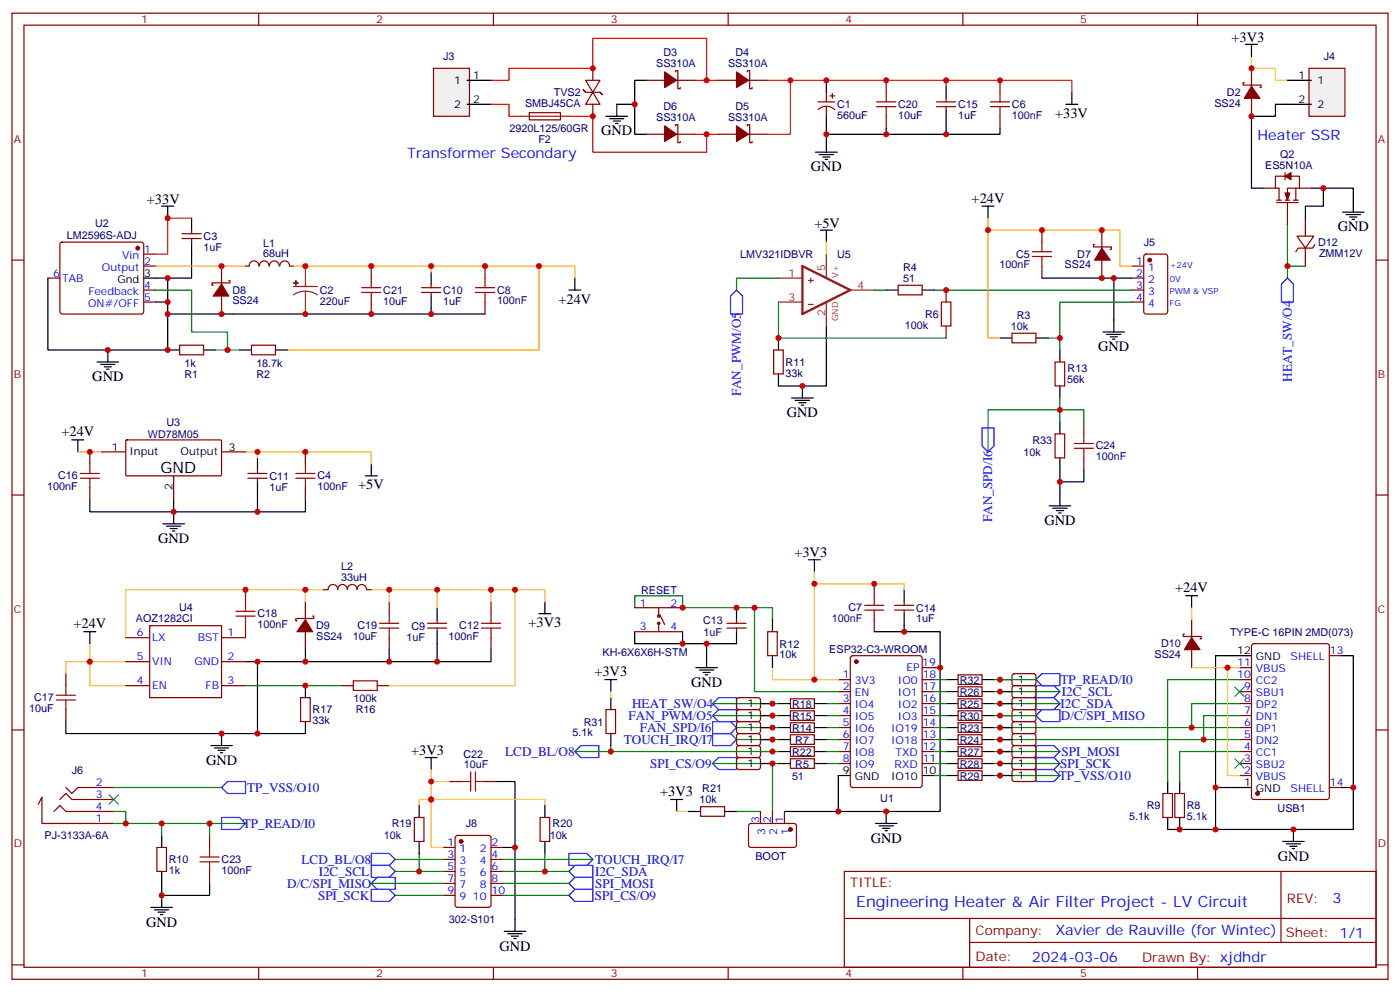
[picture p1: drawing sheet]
<svg xmlns="http://www.w3.org/2000/svg" width="412mm" height="292mm" viewBox="0 0 412 292" stroke-linecap="round" stroke-linejoin="round" font-family="sans-serif">
<g fill="none" stroke="#870000" stroke-width=".35">
<path d="M3.5 3.9h405.4v284.3h-405.4zM7.1 7.4h398.2v277.3h-398.2zM76.2 3.9v3.5M145.3 3.9v3.5M214.5 3.9v3.5M283.6 3.9v3.5M352.8 3.9v3.5M172.5 23.6h4.2l-2.1 3.6zM172.5 27.2l-.7-.7 .7 .7M172.5 27.2h4.2M174.6 27.2l2.1 3.5h-4.2zM174.6 20.1v3.5"/>
<path d="M174.6 30.7v3.5M176.7 27.2l.7 .7-.7-.7M190.5 23.6h5.3M199 21.2v-.4h.7v5.3h.7v-.3M199.3 23.6h5.3M240.9 30h5M241 32.3a3.5 3.5 0 0 1 4.9 0M243.4 27.2v2.8M243.4 31.4v2.8M244.5 28.2h1.4M245.2 27.5v1.4M275.9 30h5.6"/>
<path d="M275.9 31.4h5.6M278.7 28.9v1.1M278.7 31.4v1.1M3.5 76.6h3.6M17.9 71.5l.4-.2h23.3l.5 .2 .2 .5v19.7l-.2 .5-.5 .2h-23.3l-.5-.2-.2-.5v-19.7zM42.3 78.3h3.6M42.3 74.8h3.6M72.3 78.3h1.1M73.4 78.3a1.41 1.41 0 0 1 1.4-1.5 1.41 1.41 0 0 1 1.4 1.5M76.4 78.3a1.41 1.41 0 0 1 1.4-1.5 1.41 1.41 0 0 1 1.4 1.5M79.4 78.3a1.41 1.41 0 0 1 1.4-1.5 1.41 1.41 0 0 1 1.4 1.5M82.4 78.3a1.41 1.41 0 0 1 1.5-1.5 1.41 1.41 0 0 1 1.4 1.5"/>
<path d="M85.4 78.3h1M333.4 78.3h3.5M337.1 75l.5-.2h5.7l.6 .4 .1 16.5-.5 .7h-5.9l-.6-.4-.1-16.5zM382.1 69.5h4.9l-2.5 3.5zM384.5 64.2v5.3M384.5 73v5.3M387.3 72l-.7 1h-4.2l-.7 1.1M405.3 76.6h3.6M14.1 81.8h3.5M42.3 85.4h3.6M42.3 88.9h3.6M124.2 86.1h5.6"/>
<path d="M124.2 84.7h5.6M127 83.6v1.1M127 86.1v1M278.7 85.4v3.5M278.7 96v3.5M333.4 81.8h3.5M333.4 85.4h3.5M333.4 88.9h3.5M52.9 101.6h7.1v2.8h-7.1zM74.1 101.6h7v2.8h-7zM227.9 103h2.8v7.1h-2.8zM73 139.3h5.7"/>
<path d="M75.8 138.3v1M3.5 145.7h3.6M73 140.8h5.7M75.8 140.8v1M405.3 145.7h3.6M114.7 177.1v3.5M263.5 179.6h5.7M263.5 178.2h5.7M266.3 177.1v1.1M266.3 179.6v1M19.4 198.3v3.5M114.7 187.7v3.5"/>
<path d="M250.7 193.2l.5-.2h19.7l.7 .4v37.7l-.4 .6-20 .1-.7-.5v-37.6zM271.6 196.5h3.6M365.1 196.5h3.6M368.9 189.6l.5-.2h21.5l.6 .5 .1 44.7-.5 .6-21.7 .1-.7-.5v-44.7zM391.6 193h3.5M3.5 214.8h3.6M19.4 208.8v3.6M246.9 200h3.6M246.9 203.6h3.6M246.9 207.1h3.6M246.9 210.6h3.6M246.9 214.1h3.6"/>
<path d="M246.9 217.7h3.6M271.6 200h3.6M271.6 203.6h3.6M271.6 207.1h3.6M271.6 210.6h3.6M271.6 214.1h3.6M271.6 217.7h3.6M365.1 200h3.6M365.1 203.6h3.6M365.1 207.1h3.6M365.1 210.6h3.6M365.1 214.1h3.6"/>
<path d="M365.1 217.7h3.6M405.3 214.8h3.6M246.9 221.2h3.6M246.9 224.7h3.6M271.6 221.2h3.6M271.6 224.7h3.6M342.5 233.5h2.9v7.1h-2.9zM346.1 233.5h2.8v7.1h-2.8zM365.1 221.2h3.6M365.1 224.7h3.6M365.1 228.2h3.6M391.6 231.8h3.5"/>
<path d="M248.7 256.5h156.6v28.2h-156.6zM377.3 256.5v20.9M248.7 270.3h156.5M285.6 277.4h119.6M285.6 270.3v14.1M3.5 284h3.6M76.2 284.7v3.5M145.3 284.7v3.5M214.5 284.7v3.5M283.6 284.7v3.5M352.8 284.7v3.5M405.3 284h3.6"/>
</g>
<g fill="none" stroke="#000" stroke-width=".35">
<path d="M366.9 13.1h3.5M368.7 13.1v3.5M178.5 34.2h6.4M179.6 34.9h4.2M180.6 35.6h2.1M181.3 36.3h.7M187 30.7h-5.3v3.5M190.5 23.6h-3.5v15.9h3.5M243.4 23.6v3.6M243.4 34.2v10.6M278.7 32.5v7h-35.3M278.7 25.4v3.5"/>
<path d="M294.6 37.7v1.8h-15.9M314 30.7h3.5M315.7 27.2v3.5M379.2 30.7h-3.5v3.5h-7v21.2h3.5M240.2 44.8h6.4M241.3 45.5h4.2M242.4 46.2h2.1M243.1 46.9h.7M386.3 55.4h12.3v7M47.6 60.7h3.6M49.4 60.7v3.5M56.4 74.8v7h-7"/>
<path d="M241.7 67.7h3.5M243.4 67.7v3.6M289.3 60.7h3.5M291 60.7v3.5M395.5 62.4h6.3M396.5 63.1h4.3M397.6 63.9h2.1M398.3 64.6h.7M14.1 81.8v21.2h35.3v-21.2h-7.1M45.9 88.9h3.5M127 87.1v5.3h-77.6M127 92.4h15.9"/>
<path d="M127 80.1v3.5M167.6 85.4h3.5M169.3 81.8v3.6M229.3 99.5v3.5M243.4 96v17.6h-14.1v-3.5M324.9 97.7h6.4M326 98.4h4.2M327 99.1h2.1M327.7 99.8h.7M333.4 81.8h-5.3v15.9M28.6 106.5h6.3M29.6 107.2h4.3"/>
<path d="M30.7 107.9h2.1M31.4 108.7h.7M31.7 103v3.5M49.4 103h3.5M60 103h3.5M70.6 103h3.5M81.1 103h3.6M233.2 117.1h6.3M234.2 117.8h4.3M235.3 118.5h2.1M236 119.2h.7M236.4 113.6v3.5"/>
<path d="M21.2 129.5h3.5M22.9 129.5v3.5M75.8 134.8v3.5M109.4 136.5v3.6M26.5 147.1v3.5h24.7v3.6M48 154.2h6.3M49 154.9h4.3M50.1 155.6h2.1M50.8 156.3h.7M75.8 141.8v8.8h-24.6v-3.5M90 147.1v3.5h-14.2M107.6 140.1h3.5"/>
<path d="M160.5 177.1v3.5M238.1 164.7h3.6M239.9 164.7v3.6M266.3 173.6v3.5M24.7 185.9h3.5M26.5 185.9v3.5M72.3 194.7h3.5v21.2h-56.4v-3.5M90 191.2v3.5h-14.2M114.7 191.2v3.5h-24.7M158.7 180.6h3.6M187 185.9v3.5h14.1v-3.5M201.1 189.4h7v7.1"/>
<path d="M205 196.5h6.3M206 197.2h4.3M207.1 197.9h2.1M207.8 198.6h.7M208.1 189.4h8.9M257.5 185.9h19.4v10.6M266.3 180.6v3.5M275.2 196.5h1.7v42.3h-30v-10.6h3.6M368.7 193h-10.6v51.1h40.5v-51.1h-3.5M62.1 219.4h6.3M65.3 215.9v3.5M63.1 220.1h4.3"/>
<path d="M64.2 220.8h2.1M64.9 221.5h.7M231.1 238.8h15.8M261.1 238.8v3.6M271.6 228.2h3.6M344 230v3.5M347.5 230v3.5M358.1 231.8h10.6M395.1 231.8h3.5M257.9 242.4h6.3M258.9 243.1h4.3M260 243.8h2.1"/>
<path d="M260.7 244.5h.7M344 240.6v3.5h14.1M347.5 240.6v3.5M377.8 247.6h6.4M378.9 248.4h4.2M379.9 249.1h2.2M380.6 249.8h.8M381 244.1v3.5"/>
</g>
<g fill="#870000" stroke="#870000" stroke-width=".35">
<path d="M195.8 21.2l3.5 2.4-3.5 2.2z"/>
<circle cx="252.2" cy="194.7" r=".53"/>
<circle cx="338.7" cy="76.6" r=".53"/>
<circle cx="40.6" cy="73" r=".53"/>
<circle cx="370.4" cy="233.5" r=".53"/>
</g>
<path d="M144.6 23.6h5.3v-3.5h24.7v-8.8h33.5v12.3M204.6 23.6h7.1M204.6 39.5h7.1" fill="none" stroke="#f00" stroke-width=".35"/>
<path d="M225.8 23.6h89.9v3.6M232.8 23.6v15.9h-7M278.7 23.6v1.8" fill="none" stroke="#c30" stroke-width=".35"/>
<path d="M45.9 78.3h26.4M86.4 78.3h72.3v24.7h-74M158.7 78.3h10.6v3.5M291 67.7h38.8v10.6h3.6M19.4 198.3v-3.6h7.1v7.1h10.5M26.5 189.4v5.3h10.5M365.1 196.5h-3.5v31.7h3.5" fill="none" stroke="#f90" stroke-width=".35"/>
<path d="M368.7 16.6v3.5h7v3.5h3.5M127 78.3v1.8M243.4 71.3v3.5M95.2 173.6h-58.2v14.1M109.4 173.6h51.1v3.5M239.9 168.3v31.7h7M227.5 196.5v3.5h12.4" fill="none" stroke="#fc3" stroke-width=".35"/>
<g fill="none" stroke="#8c2424" stroke-width=".35">
<path d="M90 78.3v6M243.4 74.8v7M86.4 84.3h7.1M90 85.7l1.8 .3 1.7 .8M90 85.7l-1.9 .3-1.7 .8M90 85.7v6.7M229.3 81.8h7.1M229.3 88.9h7.1M238.1 82.5h1.4M238.1 89.6h1.4M238.8 81.8v1.5M243.4 88.9v7.1"/>
<path d="M250.5 85.4h7"/>
</g>
<g fill="#8c2424" stroke="#8c2424" stroke-width=".35">
<path d="M86.4 83.3h1.4z"/>
<path d="M87.1 82.5l.1 1.5z"/>
</g>
<g fill="none" stroke="#008700" stroke-width=".35">
<path d="M379.2 66v15.8M379.2 78.3h5.3M45.9 85.4h10.5v12.3h10.6v5.3h-3.5M229.3 88.9v10.6h49.4M257.5 85.4h3.6M275.2 85.4h58.2M67 103h3.6M312.2 120.6h-21.2v12.4M187 178.9v-3.6h14.1v3.6h21.1v24.7h24.7M365.1 210.6h-10.6v7.1h10.6M365.1 207.1h-14.1v7h14.1M365.1 200h-21.1v30"/>
<path d="M365.1 221.2h-17.6v8.8"/>
</g>
<path d="M363.7 202.1l2.8 2.9M366.5 202.1l-2.8 2.9M363.7 223.3l2.8 2.8M366.5 223.3l-2.8 2.8" fill="none" stroke="#3c3" stroke-width=".35"/>
<path d="M236.4 78.3l14.1 7.1-14.1 7z" fill="none" stroke="#8c2424" stroke-width=".71"/>
<path d="M22.9 133h7.1" fill="none" stroke="#f93" stroke-width=".35"/>
<path d="M72.3 133h37.1v3.5M239.9 171.8h26.4v1.8" fill="none" stroke="#fc0" stroke-width=".35"/>
<path d="M277.3 88.9h2.8v7.1h-2.8zM111.8 184.9h5.7M111.8 183.4h5.7M114.7 180.6v2.8M114.7 184.9v2.8M16.6 206h5.6M16.6 204.6h5.6M19.4 201.8v2.8M19.4 206v2.8" fill="none" stroke="#a10000" stroke-width=".35"/>
<path d="M127.7 20.1h10.6v14.1h-10.6z" fill="#f0f0f0" stroke="#870000" stroke-width=".35"/>
<path d="M137.6 23.6h7M137.6 30.7h7" fill="none" stroke="#000" stroke-width=".35"/>
<path d="M385.6 20.1h10.6v14.1h-10.6z" fill="#f0f0f0" stroke="#870000" stroke-width=".35"/>
<g fill="none" stroke="#000" stroke-width=".35">
<path d="M261.1 37.7v1.8M379.2 23.6h7.1M379.2 30.7h7.1M389.8 55.4v5.3h-5.3v3.5M56.4 64.2v3.5M56.4 71.3v3.5M261.1 85.4h3.5M271.6 85.4h3.6M294.6 99.5h3.5M305.2 99.5h3.5M306.9 81.8h21.2M312.2 103v3.5"/>
<path d="M312.2 113.6v3.5M312.2 124.2v3.5M312.2 134.8v14.1M319.3 138.3v3.5h-7.1M309 148.9h6.4M310.1 149.6h4.2M311.1 150.3h2.2M311.9 151h.7M128.8 178.9v3.5M217 178.9v3.5M349.2 175.3h3.6M351 175.3v3.6"/>
<path d="M128.8 185.9v8.8h-14.1M144.6 191.2v3.5h-15.8M217 185.9v3.5M227.5 182.4v3.5M227.5 193v3.5M266.3 184.1v1.8M90 201.8v3.5M90 212.4v3.5h-14.2M178.2 200h3.5M179.9 200v3.6M179.9 205.3v3.5M179.9 215.9v3.5"/>
<path d="M224 217.7h3.5M224 214.1h3.5M224 210.6h3.5M224 207.1h3.5M229.3 217.7h3.5M229.3 214.1h3.5M229.3 210.6h3.5M229.3 207.1h3.5M239.9 217.7h3.5M239.9 214.1h3.5M239.9 210.6h3.5M239.9 207.1h3.5"/>
<path d="M278.7 217.7h3.5M278.7 214.1h3.5M278.7 210.6h3.5M278.7 207.1h3.5M278.7 203.6h3.5M278.7 200h3.5M289.3 217.7h3.5M289.3 214.1h3.5M289.3 210.6h3.5M289.3 207.1h3.5M289.3 203.6h3.5M289.3 200h3.5"/>
<path d="M294.6 217.7h3.5M294.6 214.1h3.5M294.6 210.6h3.5M294.6 207.1h3.5M294.6 203.6h3.5M294.6 200h3.5M123.5 237.1v3.5M125.2 223h3.6M127 223v3.5M146.4 230h5.3v19.4M160.5 237.1v3.5M197.6 235.3h3.5"/>
<path d="M199.3 235.3v3.5M202.8 238.8h3.6M213.4 238.8h3.6M224 224.7h3.5M224 221.2h3.5M229.3 224.7h3.5M229.3 221.2h3.5M239.9 224.7h3.5M239.9 221.2h3.5M278.7 224.7h3.5M278.7 221.2h3.5M278.7 228.2h3.5"/>
<path d="M289.3 224.7h3.5M289.3 221.2h3.5M289.3 228.2h3.5M294.6 224.7h3.5M294.6 221.2h3.5M294.6 228.2h3.5M47.6 256.5v7h14.1v-3.5M47.6 245.9v3.5M123.5 247.6v3.6M148.2 249.4h3.5v24.7M160.5 247.6v3.6M44.4 267.1h6.4"/>
<path d="M45.5 267.8h4.2M46.6 268.5h2.1M47.3 269.2h.7M47.6 263.5v3.6M148.5 274.1h6.4M149.6 274.8h4.2M150.6 275.5h2.2M151.3 276.2h.7"/>
</g>
<g fill="none" stroke="#870000" stroke-width=".35">
<path d="M155.9 33.2h9.2v2l-9.1 .1zM190.5 39.5h5.3M199 37v-.3h.7v5.3h.7v-.4M199.3 39.5h5.3M211.7 23.6h5.3M211.7 39.5h5.3M220.1 21.2v-.4h.7v5.3h.7v-.3M220.1 37v-.3h.7v5.3h.7v-.4M220.5 23.6h5.3M220.5 39.5h5.3M261.1 23.6v3.6M261.1 34.2v3.5"/>
<path d="M294.6 23.6v3.6M294.6 34.2v3.5M366.5 24.3h-.3v.7h5.3v.8h-.4M368.7 20.1v5.3M368.7 28.9v5.3M372.2 55.4h3.5M376.1 58.9h1.4M376.1 59.6h6.3M378.5 50.8v2.1M378.5 58.9h1.4M379.2 51.9h-3.5v3.5h1.1v3.5M379.2 59.6v6.4"/>
<path d="M379.9 51.9h2.9v3.5M381 58.9h1.4M381.7 55.4v3.5M382.8 55.4h-3.6v3.5M382.8 55.4h3.5M53.6 68.8h5.7M53.6 70.2h5.7M56.4 67.7v1.1M56.4 70.2v1.1M65.3 78.3v5.3M109.4 78.3v3.5M142.9 78.3v3.5"/>
<path d="M306.9 67.7v3.6M306.9 78.3v3.5M322.4 72h-.3v.7h5.3v.7h-.4M324.6 67.7v5.3M324.6 76.6v5.2M65.3 87.1v5.3M67.4 82.5h.3v.8h-5.3v.7h.4M109.4 88.9v3.5M142.9 88.9v3.5M264.6 84h7v2.8h-7zM298.1 98.1h7.1v2.8h-7.1zM310.8 106.5h2.8v7.1h-2.8z"/>
<path d="M26.5 133v3.5M30 133h7M37.1 129.6l.3-.1h27.7l.2 .3-.1 10.1-.3 .2-27.7-.1-.2-.3zM65.3 133h7M90 133v3.5M310.8 127.7h2.8v7.1h-2.8zM319.3 124.2v3.5M319.3 134.8v3.5M26.5 143.6v3.5M51.2 140.1v7M90 143.6v3.5M72.3 173.6v3.5"/>
<path d="M90 177.1v5.3M95.2 173.6h1.5M96.7 173.5a1.41 1.41 0 0 1 1.4-1.5 1.41 1.41 0 0 1 1.4 1.5M99.5 173.5a1.41 1.41 0 0 1 1.4-1.5 1.41 1.41 0 0 1 1.4 1.5M102.3 173.5a1.41 1.41 0 0 1 1.4-1.5 1.41 1.41 0 0 1 1.4 1.5 1.4 1.4 0 0 1 1.4-1.5 1.4 1.4 0 0 1 1.4 1.5M107.9 173.6h1.5M144.6 177.1v3.5M187 178.9h14.1M194 178.9v2.4M257.5 171.8v3.5M37 187.7h7.1M37 194.7h7.1"/>
<path d="M44.1 184.1h21.2v21.2h-21.2zM65.3 194.7h7M72.3 184.1v3.6h-7M90 185.9v5.3M92.1 181.3h.3v.7h-5.3v.7h.4M125.9 183.4h5.7M125.9 184.9h5.7M128.8 182.4v1M128.8 184.9v1M144.6 187.7v3.5M187 185.9h14.1M194 183.4v2.5"/>
<path d="M194.4 181l1.4 2.8M214.1 183.4h5.7M214.1 184.9h5.7M217 182.4v1M217 184.9v1M226.1 185.9h2.9v7.1h-2.9zM257.5 182.4v3.5M282.2 198.6h7.1v2.8h-7.1zM298.3 198.5l.5-.2h5.9l.5 .7-.1 2.4-.7 .4-5.9-.1-.4-.6v-2.1zM348.9 186.6h-.4v.7h5.3v.7h-.3M351 182.4v5.3M351 191.2v5.3"/>
<path d="M37 201.8h7.1M65.3 201.8h7M88.5 205.3h2.9v7.1h-2.9zM100.5 201.8h3.6M111.1 201.8h3.6M178.5 208.8h2.8v7.1h-2.8zM217.2 219.6l.5-.2 5.9 .1 .4 .6-.1 2.4-.6 .5-5.9-.1-.4-.7v-2.1zM217.2 216.1l.5-.2 5.9 .1 .4 .6-.1 2.4-.6 .4h-5.9l-.4-.7v-2.1zM217.2 212.6l.5-.2h5.9l.4 .7-.1 2.4-.6 .4-5.9-.1-.4-.6v-2.1zM217.2 209.1l.5-.3 5.9 .1 .4 .6-.1 2.4-.6 .5-5.9-.1-.4-.6v-2.2zM217.2 205.5l.5-.2 5.9 .1 .4 .6-.1 2.4-.6 .4h-5.9l-.4-.7v-2.1zM232.8 216.3h7.1v2.8h-7.1z"/>
<path d="M232.8 212.7h7.1v2.8h-7.1zM232.8 209.2h7.1v2.8h-7.1zM232.8 205.7h7.1v2.8h-7.1zM232.8 219.8h7.1v2.8h-7.1zM282.2 212.7h7.1v2.8h-7.1zM282.2 216.3h7.1v2.8h-7.1zM282.2 205.7h7.1v2.8h-7.1zM282.2 202.1h7.1v2.9h-7.1zM282.2 219.8h7.1v2.8h-7.1zM282.2 209.2h7.1v2.8h-7.1zM298.3 219.6l.5-.2 5.9 .1 .5 .6-.1 2.4-.7 .5-5.9-.1-.4-.7v-2.1zM298.3 216.1l.5-.2 5.9 .1 .5 .6-.1 2.4-.7 .4h-5.9l-.4-.7v-2.1z"/>
<path d="M298.3 212.6l.5-.2h5.9l.5 .7-.1 2.4-.7 .4-5.9-.1-.4-.6v-2.1zM298.3 209.1l.5-.3 5.9 .1 .5 .6-.1 2.4-.7 .5-5.9-.1-.4-.6v-2.2zM298.3 205.5l.5-.2 5.9 .1 .5 .6-.1 2.4-.7 .4h-5.9l-.4-.7v-2.1zM298.3 202l.5-.2h5.9l.5 .7-.1 2.4-.7 .4h-5.9l-.4-.7v-2.1zM11.3 236.7l1-2.1v7.8h21.2M15.9 238.8l1.7-1.7 1.8 1.7h14.1M17.6 235.3l1.8-1.8 1.8 1.8h12.3M19.4 231.8l1.8 1.7 1.7-1.7h10.6M132.3 230h3.5M142.9 230h3.5M206.4 237.4h7v2.8h-7zM217.2 223.2l.5-.2h5.9l.4 .7-.1 2.4-.6 .4-5.9-.1-.4-.6v-2.1z"/>
<path d="M224 238.8v3.6M227.5 238.8v3.6M231.1 238.8v3.6M232.8 223.3h7.1v2.8h-7.1zM282.2 223.3h7.1v2.8h-7.1zM282.2 226.8h7.1v2.9h-7.1zM298.3 226.7l.5-.2h5.9l.5 .7-.1 2.4-.7 .4-5.9-.1-.4-.6v-2.1zM298.3 223.2l.5-.2h5.9l.5 .7-.1 2.4-.7 .4-5.9-.1-.4-.6v-2.1zM46.2 249.4h2.8v7.1h-2.8zM61.7 245.9v3.5M61.7 256.5v3.5M122.1 240.6h2.8v7h-2.8z"/>
<path d="M130.5 249.4h3.6M130.5 252.9h3.6M130.5 260h3.6M130.5 256.5h3.6M134.3 246.1l.5-.2h9.1l.7 .4v20l-.4 .7-9.4 .1-.7-.5v-20zM144.6 249.4h3.6M144.6 252.9h3.6M144.6 260h3.6M144.6 256.5h3.6M159.1 240.6h2.8v7h-2.8zM220.7 242.6l.5-.2h13l.4 .7-.1 5.9-.6 .4-13-.1-.4-.6v-5.6zM130.5 263.5h3.6"/>
<path d="M144.6 263.5h3.6"/>
<circle cx="194" cy="183.4" r=".35"/>
<circle cx="194" cy="181.3" r=".35"/>
</g>
<g fill="#870000" stroke="#870000" stroke-width=".35">
<path d="M217 21.2l3.5 2.4-3.5 2.2z"/>
<path d="M217 37l3.5 2.5-3.5 2.1z"/>
<path d="M195.8 37l3.5 2.5-3.5 2.1z"/>
<path d="M378.5 51.9l1.8-1.1v2.1z"/>
<path d="M378.5 56.8h1.4l-.7 2.1z"/>
<path d="M368.7 25.4l2.4 3.5h-4.6z"/>
<path d="M324.6 73l2.4 3.6h-4.6z"/>
<path d="M65.3 83.6l2.1 3.5h-4.6z"/>
<path d="M90 182.4l2.1 3.5h-4.6z"/>
<path d="M351 187.7l2.5 3.5h-4.6z"/>
<circle cx="135.8" cy="247.6" r=".53"/>
<circle cx="232.8" cy="244.1" r=".53"/>
</g>
<path d="M75.8 133v1.8M90 173.6v3.5M114.7 173.6v3.5M128.8 173.6v5.3M144.6 173.6v3.5M151.7 173.6v28.2h-37M179.9 203.6v1.7M123.5 237.1v-1.8h37v1.8M127 226.5v22.9h3.5M127 230h5.3M199.3 238.8h3.5" fill="none" stroke="#fc3" stroke-width=".35"/>
<g fill="none" stroke="#a10000" stroke-width=".35">
<path d="M258.2 30h5.7M258.2 31.4h5.7M261.1 27.2v2.8M261.1 31.4v2.8M291.7 30h5.7M291.7 31.4h5.7M294.6 27.2v2.8M294.6 31.4v2.8M304.1 74.1h5.6M304.1 75.5h5.6M306.9 71.3v2.8M306.9 75.5v2.8"/>
<path d="M106.5 84.7h5.7M106.5 86.1h5.7M109.4 81.8v2.9M109.4 86.1v2.8M140.1 84.7h5.6M140.1 86.1h5.6M142.9 81.8v2.9M142.9 86.1v2.8M23.6 139.3h5.7M26.5 136.5v2.8M87.1 139.3h5.7M90 136.5v2.8"/>
<path d="M316.4 130.5h5.7M316.4 131.9h5.7M319.3 127.7v2.8M319.3 131.9v2.9M23.6 140.8h5.7M26.5 140.8v2.8M87.1 140.8h5.7M90 140.8v2.8M69.5 179.9h5.6M72.3 177.1v2.8M254.7 178.2h5.6M254.7 179.6h5.6"/>
<path d="M257.5 175.3v2.9M257.5 179.6v2.8M69.5 181.3h5.6M72.3 181.3v2.8M141.8 183.4h5.7M141.8 184.9h5.7M144.6 180.6v2.8M144.6 184.9v2.8M104.1 200.4h7v2.8h-7zM135.8 230h2.8M138.6 227.2v5.6M140.1 227.2v5.6"/>
<path d="M140.1 230h2.8M58.9 252.2h5.7M58.9 253.6h5.7M61.7 249.4v2.8M61.7 253.6v2.9"/>
</g>
<g fill="none" stroke="#008700" stroke-width=".35">
<path d="M229.3 81.8h-12.3v3.6M308.7 99.5h3.5M333.4 88.9h-21.2v14.1M312.2 117.1v7.1M312.2 120.6h7.1v3.6M222.2 178.9h5.3v3.5M72.3 201.8h28.2M179.9 219.4v1.8h49.4M209.9 207.1h19.4M209.9 210.6h19.4M217 214.1h12.3M217 217.7h12.3"/>
<path d="M243.4 207.1h3.5M243.4 210.6h3.5M243.4 214.1h3.5M243.4 217.7h3.5M275.2 207.1h3.5M275.2 210.6h3.5M275.2 214.1h3.5M275.2 217.7h3.5M275.2 203.6h3.5M275.2 200h3.5M292.8 207.1h19.4M292.8 210.6h12.4"/>
<path d="M292.8 214.1h58.2M292.8 217.7h61.7M292.8 203.6h19.4M292.8 200h12.4M33.5 238.8h3.5v3.6M33.5 231.8h31.8M169.3 221.2h10.6M209.9 224.7h17.6M217 238.8h7M229.3 224.7h-1.8v14.1M243.4 224.7h3.5M243.4 221.2h3.5"/>
<path d="M275.2 224.7h3.5M275.2 221.2h3.5M275.2 228.2h3.5M292.8 224.7h19.4M292.8 221.2h19.4M292.8 228.2h19.4M33.5 242.4h14.1v3.5M47.6 242.4h24.7M61.7 242.4v3.5M109.4 260h21.1M116.4 256.5h14.1M116.4 252.9h14.1"/>
<path d="M123.5 251.2v5.3M148.2 256.5h19.4M148.2 260h19.4M148.2 252.9h26.4M160.5 251.2v5.3M116.4 263.5h14.1M148.2 263.5h19.4"/>
</g>
<g fill="none" stroke="#00f" stroke-width=".35">
<path d="M217 85.4l1.7 1.7v5.3h-3.5v-5.3zM377.5 83.6l1.7-1.8 1.8 1.8v5.3h-3.5zM289.3 125.9h3.5v5.3l-1.8 1.8-1.7-1.8zM306.9 198.3h5.3v3.5h-5.3l-1.7-1.8zM209.9 207.1l1.8-1.8h5.3v3.5h-5.3zM209.9 212.4h5.3l1.8 1.7-1.8 1.8h-5.3zM209.9 215.9h5.3l1.8 1.8-1.8 1.7h-5.3zM211.7 208.8h5.3v3.6h-5.3l-1.8-1.8zM305.2 201.8h5.2l1.8 1.8-1.8 1.7h-5.2zM305.2 205.3h5.2l1.8 1.8-1.8 1.7h-5.2zM305.2 219.4h5.2l1.8 1.8-1.8 1.8h-5.2zM306.9 208.8h5.3v3.6h-5.3l-1.7-1.8z"/>
<path d="M65.3 231.8l1.7-1.8h5.3v3.5h-5.3zM169.3 221.2l1.8-1.8h5.3v3.6h-5.3zM209.9 224.7l1.8-1.7h5.3v3.5h-5.3zM305.2 223h5.2l1.8 1.7-1.8 1.8h-5.2zM305.2 226.5h5.2l1.8 1.7-1.8 1.8h-5.2zM65.3 240.6h5.3l1.7 1.8-1.7 1.7h-5.3zM109.4 254.7h5.3l1.7 1.8-1.7 1.7h-5.3zM109.4 260l1.7-1.8h5.3v3.6h-5.3zM109.4 251.2h5.3l1.7 1.7-1.7 1.8h-5.3zM167.6 256.5l1.7-1.8h5.3v3.5h-5.3zM167.6 260l1.7-1.8h5.3v3.6h-5.3zM167.6 251.2h5.3l1.7 1.7-1.7 1.8h-5.3z"/>
<path d="M109.4 261.8h5.3l1.7 1.7-1.7 1.8h-5.3zM167.6 263.5l1.7-1.7h5.3v3.5h-5.3z"/>
</g>
<path d="M56.4 64.2h-7v10.6h-3.5" fill="none" stroke="#c30" stroke-width=".35"/>
<path d="M153.5 34.2h14.1" fill="none" stroke="#8c2424" stroke-width=".35"/>
<path d="M144.6 30.7h5.3v3.5h3.6M167.6 34.2h7v10.6h33.5v-5.3" fill="none" stroke="#f00" stroke-width=".35"/>
<path d="M291 64.2v35.3h3.6M351 178.9v3.5M351 196.5h10.6" fill="none" stroke="#f90" stroke-width=".35"/>
<path d="M32.1 233.9l2.8 2.8M34.9 233.9l-2.8 2.8" fill="none" stroke="#3c3" stroke-width=".35"/>
<g fill="#c00">
<circle cx="208.1" cy="23.6" r=".88"/>
<circle cx="208.1" cy="39.5" r=".88"/>
<circle cx="187" cy="30.7" r=".88"/>
<circle cx="232.8" cy="23.6" r=".88"/>
<circle cx="174.6" cy="20.1" r=".88"/>
<circle cx="174.6" cy="34.2" r=".88"/>
<circle cx="243.4" cy="23.6" r=".88"/>
<circle cx="49.4" cy="88.9" r=".88"/>
<circle cx="49.4" cy="81.8" r=".88"/>
<circle cx="31.8" cy="103" r=".88"/>
<circle cx="49.4" cy="92.4" r=".88"/>
<circle cx="49.4" cy="103" r=".88"/>
<circle cx="67" cy="103" r=".88"/>
<circle cx="90" cy="78.3" r=".88"/>
<circle cx="381" cy="244.1" r=".88"/>
<circle cx="398.6" cy="231.8" r=".88"/>
<circle cx="358.1" cy="244.1" r=".88"/>
<circle cx="358.1" cy="231.8" r=".88"/>
<circle cx="201.1" cy="189.4" r=".88"/>
<circle cx="229.3" cy="99.5" r=".88"/>
<circle cx="127" cy="78.3" r=".88"/>
<circle cx="90" cy="92.4" r=".88"/>
<circle cx="127" cy="92.4" r=".88"/>
<circle cx="75.8" cy="150.6" r=".88"/>
<circle cx="278.7" cy="23.6" r=".88"/>
<circle cx="243.4" cy="39.5" r=".88"/>
<circle cx="278.7" cy="39.5" r=".88"/>
<circle cx="379.2" cy="78.3" r=".88"/>
<circle cx="90" cy="194.7" r=".88"/>
<circle cx="239.9" cy="200" r=".88"/>
<circle cx="208.1" cy="189.4" r=".88"/>
<circle cx="278.7" cy="85.4" r=".88"/>
<circle cx="114.7" cy="194.7" r=".88"/>
<circle cx="128.8" cy="194.7" r=".88"/>
<circle cx="294.6" cy="23.6" r=".88"/>
<circle cx="90" cy="133" r=".88"/>
<circle cx="142.9" cy="78.3" r=".88"/>
<circle cx="239.9" cy="171.8" r=".88"/>
<circle cx="257.5" cy="171.8" r=".88"/>
<circle cx="306.9" cy="67.7" r=".88"/>
<circle cx="65.3" cy="92.4" r=".88"/>
<circle cx="65.3" cy="78.3" r=".88"/>
<circle cx="51.2" cy="150.6" r=".88"/>
<circle cx="324.6" cy="67.7" r=".88"/>
<circle cx="26.5" cy="194.7" r=".88"/>
<circle cx="75.8" cy="194.7" r=".88"/>
<circle cx="90" cy="173.6" r=".88"/>
<circle cx="65.3" cy="215.9" r=".88"/>
<circle cx="75.8" cy="215.9" r=".88"/>
<circle cx="90" cy="201.8" r=".88"/>
<circle cx="266.3" cy="185.9" r=".88"/>
<circle cx="114.7" cy="173.6" r=".88"/>
<circle cx="128.8" cy="173.6" r=".88"/>
<circle cx="144.6" cy="173.6" r=".88"/>
<circle cx="151.7" cy="173.6" r=".88"/>
<circle cx="368.7" cy="20.1" r=".88"/>
<circle cx="368.7" cy="34.2" r=".88"/>
<circle cx="389.8" cy="55.4" r=".88"/>
<circle cx="261.1" cy="23.6" r=".88"/>
<circle cx="261.1" cy="39.5" r=".88"/>
<circle cx="109.4" cy="92.4" r=".88"/>
<circle cx="109.4" cy="78.3" r=".88"/>
<circle cx="158.8" cy="78.3" r=".88"/>
<circle cx="75.8" cy="133" r=".88"/>
<circle cx="72.3" cy="173.6" r=".88"/>
<circle cx="26.5" cy="133" r=".88"/>
<circle cx="201.1" cy="178.9" r=".88"/>
<circle cx="217" cy="178.9" r=".88"/>
<circle cx="47.6" cy="242.4" r=".88"/>
<circle cx="151.7" cy="249.4" r=".88"/>
<circle cx="127" cy="230" r=".88"/>
<circle cx="127" cy="235.3" r=".88"/>
<circle cx="160.5" cy="256.5" r=".88"/>
<circle cx="123.5" cy="256.5" r=".88"/>
<circle cx="49.4" cy="64.2" r=".88"/>
<circle cx="347.5" cy="244.1" r=".88"/>
<circle cx="261.1" cy="238.8" r=".88"/>
<circle cx="246.9" cy="238.8" r=".88"/>
<circle cx="351" cy="214.1" r=".88"/>
<circle cx="354.5" cy="217.7" r=".88"/>
<circle cx="227.5" cy="224.7" r=".88"/>
<circle cx="227.5" cy="217.7" r=".88"/>
<circle cx="227.5" cy="214.1" r=".88"/>
<circle cx="227.5" cy="210.6" r=".88"/>
<circle cx="227.5" cy="207.1" r=".88"/>
<circle cx="276.9" cy="196.5" r=".88"/>
<circle cx="294.6" cy="228.2" r=".88"/>
<circle cx="294.6" cy="224.7" r=".88"/>
<circle cx="294.6" cy="221.2" r=".88"/>
<circle cx="294.6" cy="217.7" r=".88"/>
<circle cx="294.6" cy="214.1" r=".88"/>
<circle cx="294.6" cy="210.6" r=".88"/>
<circle cx="294.6" cy="207.1" r=".88"/>
<circle cx="294.6" cy="203.6" r=".88"/>
<circle cx="294.6" cy="200" r=".88"/>
<circle cx="361.6" cy="196.5" r=".88"/>
<circle cx="47.6" cy="263.5" r=".88"/>
<circle cx="61.7" cy="242.4" r=".88"/>
<circle cx="222.3" cy="178.9" r=".88"/>
<circle cx="312.2" cy="141.8" r=".88"/>
<circle cx="312.2" cy="99.5" r=".88"/>
<circle cx="312.2" cy="120.6" r=".88"/>
<circle cx="227.5" cy="221.2" r=".88"/>
<circle cx="179.9" cy="221.2" r=".88"/>
<circle cx="236.4" cy="113.6" r=".88"/>
<circle cx="291" cy="67.7" r=".88"/>
<circle cx="328.1" cy="81.8" r=".88"/>
<circle cx="324.6" cy="81.8" r=".88"/>
<circle cx="37" cy="242.4" r=".88"/>
</g>
<text font-size="4.6" x="47.3" y="139.3">GND</text>
<text font-size="4.6" fill="#00f" x="252.2" y="267.1">Engineering Heater &amp; Air Filter Project - LV Circuit</text>
<g font-size="4.2">
<text x="362.8" y="12.3">+3V3</text>
<text x="310.8" y="34.6">+33V</text>
<text x="177.1" y="39.9">GND</text>
<text x="238.8" y="50.4">GND</text>
<text x="43.3" y="60">+33V</text>
<text x="286.2" y="59.6">+24V</text>
<text x="239.9" y="67">+5V</text>
<text x="394.1" y="68.1">GND</text>
<text x="164.5" y="89.4">+24V</text>
<text x="323.5" y="103.4">GND</text>
<text x="27.2" y="112.2">GND</text>
<text x="231.8" y="122.8">GND</text>
<text x="18.1" y="128.4">+24V</text>
<text x="105.5" y="144">+5V</text>
<text x="307.7" y="154.5">GND</text>
<text x="46.6" y="159.8">GND</text>
<text x="234" y="164">+3V3</text>
<text x="346.2" y="174.3">+24V</text>
<text x="21.6" y="184.9">+24V</text>
<text x="155.7" y="184.6">+3V3</text>
<text x="175.1" y="199">+3V3</text>
<text x="203.6" y="202.1">GND</text>
<text x="60.7" y="225.1">GND</text>
<text x="121.1" y="222.2">+3V3</text>
<text x="194.5" y="234.2">+3V3</text>
<text x="256.5" y="248">GND</text>
<text x="376.4" y="253.3">GND</text>
<text x="43" y="272.7">GND</text>
<text x="147.1" y="279.8">GND</text>
</g>
<g font-size="4.2" fill="#00f">
<text x="370.4" y="41.3">Heater SSR</text>
<text x="119.9" y="46.6">Transformer Secondary</text>
<text x="392.5" y="265.7">3</text>
<text x="310.9" y="275.3">Xavier de Rauville (for Wintec)</text>
<text x="304" y="283.1">2024-03-06</text>
</g>
<g font-size="3.9" fill="#00f">
<text x="380.5" y="112.4" transform="rotate(-90 380.5 112.4)">HEAT_SW/O4</text>
<text x="218.2" y="116.7" transform="rotate(-90 218.2 116.7)">FAN_PWM/O5</text>
<text x="292.3" y="153.7" transform="rotate(-90 292.3 153.7)">FAN_SPD/I6</text>
<text x="312.4" y="201.3">TP_READ/I0</text>
<text x="186.2" y="208.4">HEAT_SW/O4</text>
<text x="312.4" y="208.3">I2C_SDA</text>
<text x="312.8" y="204.8">I2C_SCL</text>
<text x="185.1" y="211.8">FAN_PWM/O5</text>
<text x="188.5" y="215.3">FAN_SPD/I6</text>
<text x="312.5" y="211.8">D/C/SPI_MISO</text>
<text x="183.8" y="218.9">TOUCH_IRQ/I7</text>
<text x="148.8" y="222.4">LCD_BL/O8</text>
<text x="191.5" y="226">SPI_CS/O9</text>
<text x="312.3" y="226">SPI_SCK</text>
<text x="312.7" y="222.4">SPI_MOSI</text>
<text x="72.8" y="233.1">TP_VSS/O10</text>
<text x="311.9" y="229.5">TP_VSS/O10</text>
<text x="71.5" y="243.6">TP_READ/I0</text>
<text x="88.8" y="254.2">LCD_BL/O8</text>
<text x="93.9" y="257.7">I2C_SCL</text>
<text x="175.3" y="257.8">I2C_SDA</text>
<text x="175.3" y="254.2">TOUCH_IRQ/I7</text>
<text x="84.6" y="261.2">D/C/SPI_MISO</text>
<text x="175.3" y="261.3">SPI_MOSI</text>
<text x="93.7" y="264.7">SPI_SCK</text>
<text x="175.2" y="264.8">SPI_CS/O9</text>
</g>
<g font-size="3.9" fill="#800">
<text x="250.5" y="261.1">TITLE:</text>
<text x="379.1" y="265.7">REV:</text>
<text x="287.4" y="275.3">Company:</text>
<text x="378.7" y="275.9">Sheet: 1/1</text>
<text x="287.4" y="282.9">Date:</text>
<text x="336.4" y="283">Drawn By: xjdhdr</text>
</g>
<g font-size="3.2" fill="#800">
<text x="41.6" y="6.9">1</text>
<text x="110.8" y="6.9">2</text>
<text x="179.9" y="6.9">3</text>
<text x="249.1" y="6.9">4</text>
<text x="318.2" y="6.9">5</text>
<text x="4.1" y="42">A</text>
<text x="405.9" y="42">A</text>
<text x="4.1" y="111.1">B</text>
<text x="405.9" y="111.1">B</text>
<text x="4.1" y="180.3">C</text>
<text x="405.9" y="180.3">C</text>
<text x="4.1" y="249.4">D</text>
<text x="405.9" y="249.4">D</text>
<text x="41.6" y="287.7">1</text>
<text x="110.8" y="287.7">2</text>
<text x="179.9" y="287.7">3</text>
<text x="249.1" y="287.7">4</text>
<text x="318.2" y="287.7">5</text>
</g>
<g font-size="3.2" fill="#000080">
<text x="130.6" y="17.7">J3</text>
<text x="195.5" y="16.6">D3</text>
<text x="216.6" y="16.6">D4</text>
<text x="390" y="17.7">J4</text>
<text x="193.3" y="19.8">SS310A</text>
<text x="214.5" y="19.8">SS310A</text>
<text x="163.2" y="28.3">TVS2</text>
<text x="361.4" y="28.2">D2</text>
<text x="154.7" y="31.5">SMBJ45CA</text>
<text x="193.3" y="35.7">SS310A</text>
<text x="195.5" y="32.5">D6</text>
<text x="214.5" y="35.7">SS310A</text>
<text x="216.6" y="32.5">D5</text>
<text x="246.6" y="35.1">560uF</text>
<text x="246.6" y="31.8">C1</text>
<text x="264.6" y="35">10uF</text>
<text x="264.6" y="31.8">C20</text>
<text x="282.2" y="35.1">1uF</text>
<text x="282.2" y="31.8">C15</text>
<text x="298.1" y="34.9">100nF</text>
<text x="298.1" y="31.8">C6</text>
<text x="357.7" y="31.4">SS24</text>
<text x="150.1" y="38.7">2920L125/60GR</text>
<text x="158.6" y="42">F2</text>
<text x="377.1" y="46.5">Q2</text>
<text x="372.7" y="49.8">ES5N10A</text>
<text x="19.7" y="70.3">LM2596S-ADJ</text>
<text x="28" y="66.9">U2</text>
<text x="60" y="70.6">C3</text>
<text x="60" y="73.9">1uF</text>
<text x="77.5" y="75.7">68uH</text>
<text x="77.5" y="72.6">L1</text>
<text x="218.1" y="75.9">LMV321IDBVR</text>
<text x="246.6" y="75.9">U5</text>
<text x="299.3" y="75.8">C5</text>
<text x="317.3" y="75.8">D7</text>
<text x="336.9" y="72.3">J5</text>
<text x="388.3" y="72.4">D12</text>
<text x="388.6" y="75.6">ZMM12V</text>
<text x="266" y="82.9">51</text>
<text x="266" y="79.7">R4</text>
<text x="294.4" y="79">100nF</text>
<text x="313.6" y="79">SS24</text>
<text x="68.4" y="89.6">SS24</text>
<text x="68.4" y="86.4">D8</text>
<text x="94.2" y="89.7">220uF</text>
<text x="94.2" y="86.5">C2</text>
<text x="112.9" y="89.7">10uF</text>
<text x="112.9" y="86.5">C21</text>
<text x="130.5" y="89.7">1uF</text>
<text x="130.5" y="86.5">C10</text>
<text x="146.4" y="89.6">100nF</text>
<text x="146.4" y="86.4">C8</text>
<text x="272.5" y="93.6">R6</text>
<text x="299.5" y="93.8">R3</text>
<text x="266.5" y="96.8">100k</text>
<text x="297.7" y="97.1">10k</text>
<text x="54.3" y="107.9">1k</text>
<text x="75.5" y="107.9">18.7k</text>
<text x="231.4" y="107.7">R11</text>
<text x="54.3" y="111.1">R1</text>
<text x="75.5" y="111.1">R2</text>
<text x="231.4" y="110.9">33k</text>
<text x="314.3" y="112.6">56k</text>
<text x="314.5" y="109.5">R13</text>
<text x="49" y="125.2">U3</text>
<text x="43.6" y="128.8">WD78M05</text>
<text x="304.1" y="130.6">R33</text>
<text x="301.4" y="134.1">10k</text>
<text x="322.8" y="135.5">100nF</text>
<text x="322.8" y="132.3">C24</text>
<text x="17.1" y="141.1">C16</text>
<text x="79.4" y="141.2">C11</text>
<text x="93.5" y="141.1">C4</text>
<text x="13.9" y="144.3">100nF</text>
<text x="79.4" y="144.4">1uF</text>
<text x="93.5" y="144.3">100nF</text>
<text x="100.5" y="167.7">L2</text>
<text x="100.5" y="171">33uH</text>
<text x="52.7" y="179.9">U4</text>
<text x="188.9" y="174.7">RESET</text>
<text x="249.9" y="179.9">C7</text>
<text x="269.9" y="180">C14</text>
<text x="40" y="183.1">AOZ1282CI</text>
<text x="75.8" y="184.9">100nF</text>
<text x="75.8" y="181.7">C18</text>
<text x="93.1" y="185.2">D9</text>
<text x="105.3" y="185.3">C19</text>
<text x="121.2" y="185.3">C9</text>
<text x="135.3" y="185.2">C12</text>
<text x="207.1" y="183.5">C13</text>
<text x="245" y="183.1">100nF</text>
<text x="269.9" y="183.2">1uF</text>
<text x="93.1" y="188.4">SS24</text>
<text x="103.9" y="188.5">10uF</text>
<text x="119.8" y="188.5">1uF</text>
<text x="132.1" y="188.4">100nF</text>
<text x="207.3" y="187.1">1uF</text>
<text x="229.7" y="190.6">R12</text>
<text x="342" y="190.5">D10</text>
<text x="362.3" y="187.3">TYPE-C 16PIN 2MD(073)</text>
<text x="177.5" y="193.1">KH-6X6X6H-STM</text>
<text x="229.7" y="193.7">10k</text>
<text x="244.3" y="192.3">ESP32-C3-WROOM</text>
<text x="340.1" y="193.7">SS24</text>
<text x="282.7" y="201.2">R32</text>
<text x="8.6" y="209.6">10uF</text>
<text x="10.1" y="206.4">C17</text>
<text x="92.1" y="210">R17</text>
<text x="104.1" y="206.7">100k</text>
<text x="104.8" y="209.9">R16</text>
<text x="233.3" y="208.3">R18</text>
<text x="282.7" y="208.3">R25</text>
<text x="282.7" y="204.7">R26</text>
<text x="92.1" y="213.2">33k</text>
<text x="172" y="213.5">R31</text>
<text x="233.3" y="215.3">R14</text>
<text x="233.3" y="211.8">R15</text>
<text x="282.7" y="215.3">R23</text>
<text x="282.7" y="211.8">R30</text>
<text x="168.6" y="216.7">5.1k</text>
<text x="234.3" y="218.8">R7</text>
<text x="282.7" y="218.8">R24</text>
<text x="21.2" y="227.7">J6</text>
<text x="136.5" y="223">C22</text>
<text x="136.6" y="226.1">10uF</text>
<text x="233.3" y="222.4">R22</text>
<text x="234.3" y="225.9">R5</text>
<text x="282.7" y="222.4">R27</text>
<text x="282.7" y="225.9">R28</text>
<text x="206.9" y="233.2">R21</text>
<text x="233.3" y="229.4">51</text>
<text x="282.7" y="229.4">R29</text>
<text x="206" y="236.4">10k</text>
<text x="259.3" y="236">U1</text>
<text x="337.8" y="238.2">R9</text>
<text x="349.6" y="238.2">R8</text>
<text x="376.3" y="238.9">USB1</text>
<text x="115.4" y="243.5">R19</text>
<text x="137.2" y="243.4">J8</text>
<text x="162.8" y="243.5">R20</text>
<text x="332.7" y="241.4">5.1k</text>
<text x="349.6" y="241.4">5.1k</text>
<text x="13.1" y="247.1">PJ-3133A-6A</text>
<text x="113.1" y="247">10k</text>
<text x="161.9" y="247">10k</text>
<text x="49.7" y="257.2">1k</text>
<text x="49.7" y="254">R10</text>
<text x="65.3" y="257.2">100nF</text>
<text x="65.3" y="254">C23</text>
<text x="222.5" y="253">BOOT</text>
<text x="132.2" y="271.7">302-S101</text>
</g>
<g font-size="3.2">
<text x="139.3" y="23.3">1</text>
<text x="382.5" y="23.3">1</text>
<text x="133.8" y="24.7">1</text>
<text x="388.1" y="24.7">1</text>
<text x="133.8" y="31.8">2</text>
<text x="139.3" y="30.3">2</text>
<text x="382.5" y="30.3">2</text>
<text x="388.1" y="31.8">2</text>
<text x="34.6" y="83.3">Gnd</text>
<text x="42.5" y="81.5">3</text>
<text x="32.9" y="132.6">1</text>
<text x="38.1" y="134.1">Input</text>
<text x="53.2" y="134.1">Output</text>
<text x="67.4" y="132.6">3</text>
<text x="50.8" y="144.2" transform="rotate(-90 50.8 144.2)">2</text>
<text x="364.4" y="192.6">12</text>
<text x="370" y="194.4">GND</text>
<text x="299.9" y="201.1">1</text>
<text x="220.2" y="208.1">1</text>
<text x="299.9" y="208.1">1</text>
<text x="299.9" y="204.6">1</text>
<text x="220.2" y="215.2">1</text>
<text x="220.2" y="211.7">1</text>
<text x="299.9" y="215.2">1</text>
<text x="299.9" y="211.7">1</text>
<text x="220.2" y="218.7">1</text>
<text x="299.9" y="218.7">1</text>
<text x="220.2" y="222.2">1</text>
<text x="220.2" y="225.8">1</text>
<text x="248.3" y="227.9">9</text>
<text x="271.8" y="227.9">10</text>
<text x="299.9" y="225.8">1</text>
<text x="299.9" y="222.2">1</text>
<text x="251.8" y="229.7">GND</text>
<text x="262.5" y="229.7">IO10</text>
<text x="299.9" y="229.3">1</text>
<text x="366.5" y="231.4">1</text>
<text x="370" y="233.2">GND</text>
</g>
<g font-size="3.2" fill="#00f">
<text x="36" y="76.2">Vin</text>
<text x="42.5" y="74.4">1</text>
<text x="42.5" y="78">2</text>
<text x="334.7" y="78">1</text>
<text x="15.6" y="81.5">6</text>
<text x="18.3" y="82.9">TAB</text>
<text x="30" y="79.7">Output</text>
<text x="334.7" y="81.5">2</text>
<text x="338.2" y="79.7">1</text>
<text x="338.2" y="83.3">2</text>
<text x="26" y="86.8">Feedback</text>
<text x="42.5" y="85">4</text>
<text x="42.5" y="88.5">5</text>
<text x="334.7" y="85">3</text>
<text x="334.7" y="88.5">4</text>
<text x="338.2" y="86.8">3</text>
<text x="26" y="90.3">ON#/OFF</text>
<text x="338.2" y="90.3">4</text>
<text x="188.5" y="178.5">1</text>
<text x="197.6" y="178.5">2</text>
<text x="188.5" y="185.6">3</text>
<text x="197.6" y="185.6">4</text>
<text x="40.3" y="187.3">6</text>
<text x="44.8" y="188.7">LX</text>
<text x="58.3" y="188.7">BST</text>
<text x="67" y="187.3">1</text>
<text x="40.3" y="194.4">5</text>
<text x="44.8" y="195.8">VIN</text>
<text x="57.3" y="195.8">GND</text>
<text x="67" y="194.4">2</text>
<text x="267" y="197.6">EP</text>
<text x="271.6" y="196.1">19</text>
<text x="364.4" y="196.1">11</text>
<text x="370" y="197.9">VBUS</text>
<text x="380.2" y="194.4">SHELL</text>
<text x="391.8" y="192.6">13</text>
<text x="40.3" y="201.4">4</text>
<text x="44.8" y="202.8">EN</text>
<text x="60.6" y="202.8">FB</text>
<text x="67" y="201.4">3</text>
<text x="248.3" y="203.2">2</text>
<text x="248.3" y="199.7">1</text>
<text x="251.8" y="201.4">3V3</text>
<text x="264.5" y="201.4">IO0</text>
<text x="271.8" y="199.7">18</text>
<text x="271.8" y="203.2">17</text>
<text x="364.4" y="199.7">10</text>
<text x="366.5" y="203.2">9</text>
<text x="370" y="201.4">CC2</text>
<text x="248.3" y="206.7">3</text>
<text x="251.8" y="208.5">IO4</text>
<text x="251.8" y="205">EN</text>
<text x="264.5" y="205">IO1</text>
<text x="264.5" y="208.5">IO2</text>
<text x="271.8" y="206.7">16</text>
<text x="366.5" y="206.7">8</text>
<text x="370" y="208.5">DP2</text>
<text x="370" y="205">SBU1</text>
<text x="248.3" y="213.8">5</text>
<text x="248.3" y="210.3">4</text>
<text x="251.8" y="215.5">IO6</text>
<text x="251.8" y="212">IO5</text>
<text x="262.5" y="215.5">IO19</text>
<text x="264.5" y="212">IO3</text>
<text x="271.8" y="210.3">15</text>
<text x="271.8" y="213.8">14</text>
<text x="366.5" y="213.8">6</text>
<text x="366.5" y="210.3">7</text>
<text x="370" y="215.5">DP1</text>
<text x="370" y="212">DN1</text>
<text x="248.3" y="220.8">7</text>
<text x="248.3" y="217.3">6</text>
<text x="251.8" y="219.1">IO7</text>
<text x="262.5" y="219.1">IO18</text>
<text x="271.8" y="217.3">13</text>
<text x="271.8" y="220.8">12</text>
<text x="366.5" y="220.8">4</text>
<text x="366.5" y="217.3">5</text>
<text x="370" y="219.1">DN2</text>
<text x="248.3" y="224.4">8</text>
<text x="251.8" y="226.1">IO9</text>
<text x="251.8" y="222.6">IO8</text>
<text x="263.5" y="226.1">RXD</text>
<text x="263.8" y="222.6">TXD</text>
<text x="271.8" y="224.4">11</text>
<text x="366.5" y="227.9">2</text>
<text x="366.5" y="224.4">3</text>
<text x="370" y="226.1">SBU2</text>
<text x="370" y="222.6">CC1</text>
<text x="28.2" y="231.4">2</text>
<text x="370" y="229.7">VBUS</text>
<text x="380.2" y="233.2">SHELL</text>
<text x="391.8" y="231.4">14</text>
<text x="28.2" y="234.9">3</text>
<text x="28.2" y="238.5">4</text>
<text x="28.2" y="242">1</text>
<text x="223.7" y="242.2" transform="rotate(-90 223.7 242.2)">3</text>
<text x="225.4" y="245.7" transform="rotate(-90 225.4 245.7)">3</text>
<text x="227.2" y="242.2" transform="rotate(-90 227.2 242.2)">2</text>
<text x="229" y="245.7" transform="rotate(-90 229 245.7)">2</text>
<text x="230.7" y="242.2" transform="rotate(-90 230.7 242.2)">1</text>
<text x="232.5" y="245.7" transform="rotate(-90 232.5 245.7)">1</text>
<text x="131.9" y="249.1">1</text>
<text x="135.4" y="250.8">1</text>
<text x="141.3" y="250.8">2</text>
<text x="144.8" y="249.1">2</text>
<text x="131.9" y="252.6">3</text>
<text x="131.9" y="256.1">5</text>
<text x="135.4" y="254.4">3</text>
<text x="135.4" y="257.9">5</text>
<text x="141.3" y="257.9">6</text>
<text x="141.3" y="254.4">4</text>
<text x="144.8" y="256.1">6</text>
<text x="144.8" y="252.6">4</text>
<text x="131.9" y="259.6">7</text>
<text x="131.9" y="263.2">9</text>
<text x="135.4" y="261.4">7</text>
<text x="141.3" y="261.4">8</text>
<text x="144.8" y="263.2">10</text>
<text x="144.8" y="259.6">8</text>
<text x="135.4" y="264.9">9</text>
<text x="139.3" y="264.9">10</text>
</g>
<g font-size="3.2" fill="#8d2323">
<text x="232.2" y="81.5">1</text>
<text x="243.1" y="79.7" transform="rotate(-90 243.1 79.7)">5</text>
<text x="232.2" y="88.5">3</text>
<text x="252.6" y="85">4</text>
<text x="243.1" y="93" transform="rotate(-90 243.1 93)">2</text>
</g>
<g font-size="2.5" fill="#8d2323">
<text x="246.9" y="81.8" transform="rotate(-90 246.9 81.8)">V+</text>
<text x="246.9" y="94.5" transform="rotate(-90 246.9 94.5)">GND</text>
</g>
<g font-size="2.5" fill="#00f">
<text x="344.6" y="82.9">0V</text>
<text x="344.6" y="79">+24V</text>
<text x="344.5" y="89.9">FG</text>
<text x="344.6" y="86.4">PWM &amp; VSP</text>
</g>
</svg>
